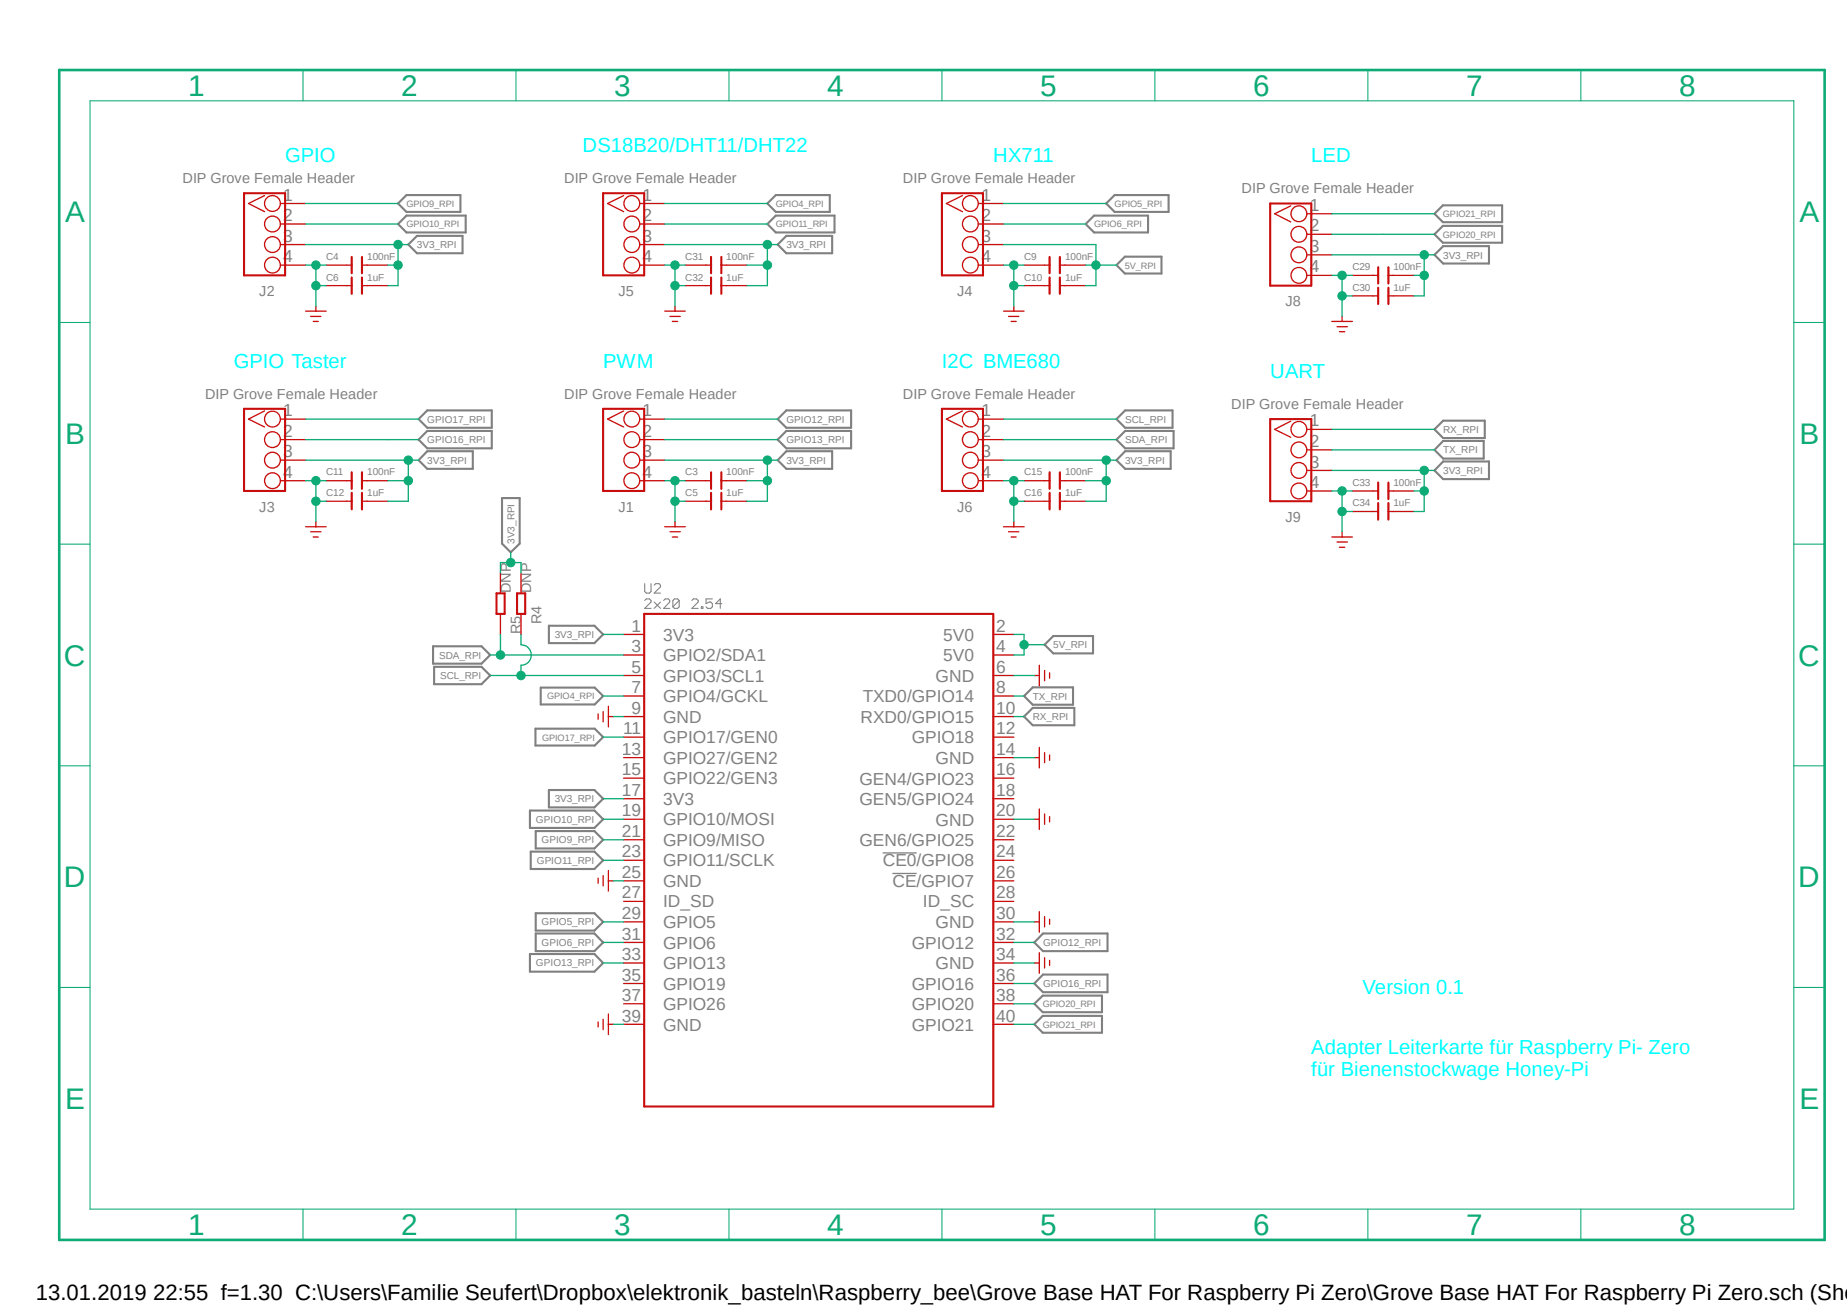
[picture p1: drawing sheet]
<svg xmlns="http://www.w3.org/2000/svg" width="297mm" height="210mm" viewBox="0 0 297 210" stroke-linecap="round" stroke-linejoin="round" font-family="sans-serif">
<path d="M9.1 10.9l284.7 189M293.8 10.9l-284.7 189" fill="none" stroke="#fff" stroke-width=".16"/>
<g fill="none" stroke="#808080" stroke-width=".17">
<path d="M103.7 96.6l.2-.3h.5l.3 .3v.2l-1 1h1M103.7 93.9v1.2l.2 .3h.5l.3-.3v-1.2M105.2 96.8l1 1M105.2 94.1l.3-.2h.5l.2 .2v.3l-1 1h1M106.2 96.8l-1 1M106.7 96.6l.3-.3h.5l.2 .3v.2l-1 1h1M109.2 96.6v1l-.2 .2h-.5l-.3-.2M109.2 96.6l-.2-.3h-.5l-.3 .3v1M109.2 96.6l-1 1M111.3 96.6l.2-.3h.5l.3 .3v.2l-1 1h1M112.8 97.6h.2v.2h-.2zM114.6 96.3h-1.1v.8l.5-.3h.3l.3 .3v.5l-.3 .2h-.5l-.3-.2"/>
<path d="M116.1 97.1h-1l.7-.8v1.5"/>
</g>
<path d="M141.9 137.2h5.5M143.5 140.5h3.9" fill="none" stroke="#808080" stroke-width=".21"/>
<g fill="none" stroke="#808080" stroke-width=".34">
<path d="M65.4 31.4h8.6v2.7h-8.6l-1.4-1.4zM65.4 34.7h9.5v2.7h-9.5l-1.4-1.4zM67.1 37.9h7.3v2.8h-7.3l-1.4-1.4zM124.8 31.4h8.6v2.7h-8.6l-1.4-1.4zM124.8 34.7h9.4v2.7h-9.4l-1.4-1.4zM126.4 37.9h7.4v2.8h-7.4l-1.3-1.4zM175.9 34.7h8.7v2.7h-8.7l-1.3-1.4zM179.2 31.4h8.7v2.7h-8.7l-1.3-1.4zM230.7 37.7l1.3-1.4h9.6v2.7h-9.6zM230.7 34.4l1.3-1.4h9.6v2.7h-9.6zM232.1 39.6h7.3v2.8h-7.3l-1.4-1.4zM179.5 42.6l1.4-1.3h5.9v2.7h-5.9z"/>
<path d="M67.3 70.7l1.4-1.4h10.4v2.8h-10.4zM67.3 67.4l1.4-1.4h10.4v2.8h-10.4zM68.7 72.6h7.3v2.8h-7.3l-1.4-1.4zM125.1 70.7l1.3-1.4h10.5v2.8h-10.5zM125.1 67.4l1.3-1.4h10.5v2.8h-10.5zM126.4 72.6h7.4v2.8h-7.4l-1.3-1.4zM179.5 70.7l1.4-1.4h7.8v2.8h-7.8zM179.5 67.4l1.4-1.4h7.7v2.8h-7.7zM180.9 72.6h7.4v2.8h-7.4l-1.4-1.4zM232.1 74.2h7.3v2.8h-7.3l-1.4-1.4zM232.1 70.9h6.5v2.8h-6.5l-1.4-1.4zM232.1 67.6h6.7v2.8h-6.7l-1.4-1.4z"/>
<path d="M80.7 80.1h2.9v7.3l-1.5 1.4-1.4-1.4zM69.6 103.9h7.8l1.4 1.4-1.4 1.4h-7.8zM69.8 107.2h7.6l1.4 1.4-1.4 1.4h-7.6zM86.1 117.2h9.5l1.4 1.3-1.4 1.4h-9.5zM87 110.6h8.6l1.4 1.3-1.4 1.4h-8.6zM88.3 100.6h7.3l1.4 1.4-1.4 1.4h-7.3zM166.1 110.5h6.5v2.8h-6.5l-1.4-1.4zM166.1 113.8h6.7v2.8h-6.7l-1.4-1.4zM169.4 102.3h6.4v2.8h-6.4l-1.4-1.4zM85.2 130.3h10.4l1.4 1.4-1.4 1.4h-10.4zM85.3 136.9h10.3l1.4 1.4-1.4 1.4h-10.3zM86.1 133.6h9.5l1.4 1.4-1.4 1.4h-9.5z"/>
<path d="M88.3 127h7.3l1.4 1.4-1.4 1.4h-7.3zM85.2 153.4h10.4l1.4 1.5-1.4 1.4h-10.4zM86.1 146.9h9.5l1.4 1.4-1.4 1.3h-9.5zM86.1 150.1h9.5l1.4 1.5-1.4 1.4h-9.5zM167.7 156.7h10.4v2.9h-10.4l-1.4-1.4zM167.7 150.1h10.4v2.9h-10.4l-1.4-1.4zM166.3 161.4l1.4-1.3h9.5v2.7h-9.5zM166.3 164.7l1.4-1.3h9.5v2.7h-9.5z"/>
</g>
<g fill="none" stroke="#c90d0c" stroke-width=".34">
<path d="M39.2 31.1h6.6v13.2h-6.6zM97 31.1h6.6v13.2h-6.6zM151.5 31.1h6.6v13.2h-6.6zM204.3 32.7h6.6v13.2h-6.6zM56.6 41.3v2.6M56.6 44.6v2.6M58.2 41.3v2.6M58.2 44.6v2.6M114.3 41.3v2.6M114.3 44.6v2.6M116 41.3v2.6M116 44.6v2.6"/>
<path d="M168.8 41.3v2.6M168.8 44.6v2.6M170.4 41.3v2.6M170.4 44.6v2.6M221.6 43v2.6M221.6 46.3v2.6M223.3 43v2.6M223.3 46.3v2.6M39.2 65.7h6.6v13.3h-6.6zM56.6 75.9v2.7M56.6 79.2v2.7M58.2 75.9v2.7"/>
<path d="M58.2 79.2v2.7M97 65.7h6.6v13.3h-6.6zM114.3 75.9v2.7M114.3 79.2v2.7M116 75.9v2.7M116 79.2v2.7M151.5 65.7h6.6v13.3h-6.6zM168.8 75.9v2.7M168.8 79.2v2.7M170.4 75.9v2.7M170.4 79.2v2.7M204.3 67.4h6.6v13.2h-6.6z"/>
<path d="M221.6 77.6v2.7M223.3 77.6v2.7M79.8 95.4h1.4v3.3h-1.4zM83.1 95.4h1.4v3.3h-1.4zM103.6 98.7h56.1v79.2h-56.1zM221.6 80.9v2.7M223.3 80.9v2.7"/>
</g>
<g fill="none" stroke="#c90d0c" stroke-width=".21">
<path d="M42.5 31.5l-2.5 1.2 2.5 1.3M45.1 32.7h4M45.1 36h4M45.1 39.3h4M100.3 31.5l-2.6 1.2 2.6 1.3M102.9 32.7h4M102.9 36h4M102.9 39.3h4M154.8 31.5l-2.6 1.2 2.6 1.3M157.4 32.7h4M157.4 36h4M157.4 39.3h4"/>
<path d="M207.6 33.1l-2.6 1.3 2.6 1.3M210.1 34.4h4.1M210.1 37.7h4.1M45.1 42.6h4M49.1 50h3.4M50 50.9h1.6M50.4 51.7h.8M50.8 49.2v.8M52.5 42.6h4.1M52.5 45.9h4.1M58.2 42.6h4.2M58.2 45.9h4.2"/>
<path d="M102.9 42.6h4M106.9 50h3.3M107.7 50.9h1.7M108.1 51.7h.9M108.5 49.2v.8M110.2 42.6h4.1M110.2 45.9h4.1M116 42.6h4.1M116 45.9h4.1M157.4 42.6h4M161.4 50h3.3M162.2 50.9h1.6"/>
<path d="M162.6 51.7h.8M163 49.2v.8M164.7 42.6h4.1M164.7 45.9h4.1M170.4 42.6h4.2M170.4 45.9h4.2M210.1 44.3h4.1M210.1 41h4.1M214.2 51.7h3.3M215 52.5h1.7M215.4 53.3h.8M215.8 50.9v.8"/>
<path d="M217.5 44.3h4.1M217.5 47.6h4.1M223.3 44.3h4.1M223.3 47.6h4.1M42.5 66.1l-2.5 1.3 2.5 1.3M45.1 77.3h4M45.1 67.4h4M45.1 70.7h4M45.1 74h4M52.5 77.3h4.1M58.2 77.3h4.2M100.3 66.1l-2.6 1.3 2.6 1.3"/>
<path d="M102.9 77.3h4M102.9 67.4h4M102.9 70.7h4M102.9 74h4M110.2 77.3h4.1M116 77.3h4.1M154.8 66.1l-2.6 1.3 2.6 1.3M157.4 77.3h4M157.4 67.4h4M157.4 70.7h4M157.4 74h4M164.7 77.3h4.1"/>
<path d="M170.4 77.3h4.2M207.6 67.7l-2.6 1.3 2.6 1.3M210.1 79h4.1M210.1 69h4.1M210.1 72.3h4.1M210.1 75.6h4.1M217.5 79h4.1M223.3 79h4.1M49.1 84.7h3.4M50 85.5h1.6M50.4 86.4h.8M50.8 83.9v.8"/>
<path d="M52.5 80.6h4.1M58.2 80.6h4.2M80.5 92.1v3.3M80.5 98.7v3.3M83.8 92.1v3.3M83.8 98.7v3.3M106.9 84.7h3.3M107.7 85.5h1.7M108.1 86.4h.9M108.5 83.9v.8M110.2 80.6h4.1M116 80.6h4.1"/>
<path d="M161.4 84.7h3.3M162.2 85.5h1.6M162.6 86.4h.8M163 83.9v.8M164.7 80.6h4.1M170.4 80.6h4.2M214.2 86.4h3.3M215 87.2h1.7M215.4 88h.8M215.8 85.5v.9M217.5 82.3h4.1M223.3 82.3h4.1"/>
<path d="M96.2 114.8v.9M97 114.4v1.7M97.8 115.2h.8M97.8 113.6v3.3M100.3 102h3.3M100.3 105.3h3.3M100.3 115.2h3.3M100.3 108.6h3.3M100.3 111.9h3.3M100.3 118.5h3.3M159.7 102h3.3M159.7 105.3h3.3"/>
<path d="M159.7 115.2h3.3M159.7 108.6h3.3M159.7 111.9h3.3M159.7 118.5h3.3M166.3 108.6h.8M167.1 107v3.3M168 107.8v1.7M168.8 108.2v.9M97.8 140v3.3M100.3 138.3h3.3M100.3 128.4h3.3M100.3 135h3.3"/>
<path d="M100.3 125.1h3.3M100.3 121.8h3.3M100.3 131.7h3.3M159.7 138.3h3.3M159.7 128.4h3.3M159.7 135h3.3M159.7 125.1h3.3M159.7 121.8h3.3M159.7 131.7h3.3M166.3 121.8h.8M166.3 131.7h.8M167.1 120.2v3.3"/>
<path d="M167.1 130.1v3.3M168 121v1.6M168 130.9v1.6M168.8 121.4v.9M168.8 131.3v.9M96.2 141.2v.8M97 140.8v1.7M97.8 141.6h.8M100.3 141.6h3.3M100.3 148.3h3.3M100.3 154.9h3.3M100.3 151.6h3.3"/>
<path d="M100.3 158.2h3.3M100.3 144.9h3.3M159.7 141.6h3.3M159.7 148.3h3.3M159.7 154.9h3.3M159.7 151.6h3.3M159.7 158.2h3.3M159.7 144.9h3.3M166.3 148.3h.8M166.3 154.9h.8M167.1 146.6v3.3M167.1 153.2v3.3"/>
<path d="M168 147.4v1.7M168 154v1.7M168.8 147.8v.8M168.8 154.4v.8M96.2 164.3v.8M97 163.9v1.7M97.8 164.7h.8M97.8 163.1v3.3M100.3 164.7h3.3M100.3 161.4h3.3M159.7 164.7h3.3M159.7 161.4h3.3"/>
<circle cx="43.8" cy="32.7" r="1.27"/>
<circle cx="43.8" cy="36" r="1.27"/>
<circle cx="43.8" cy="39.3" r="1.27"/>
<circle cx="101.6" cy="36" r="1.27"/>
<circle cx="101.6" cy="39.3" r="1.27"/>
<circle cx="101.6" cy="32.7" r="1.27"/>
<circle cx="156" cy="39.3" r="1.27"/>
<circle cx="156" cy="36" r="1.27"/>
<circle cx="156" cy="32.7" r="1.27"/>
<circle cx="208.9" cy="34.4" r="1.27"/>
<circle cx="208.9" cy="37.7" r="1.27"/>
<circle cx="43.8" cy="42.6" r="1.27"/>
<circle cx="101.6" cy="42.6" r="1.27"/>
<circle cx="156" cy="42.6" r="1.27"/>
<circle cx="208.9" cy="41" r="1.27"/>
<circle cx="208.9" cy="44.3" r="1.27"/>
<circle cx="43.8" cy="70.7" r="1.27"/>
<circle cx="43.8" cy="67.4" r="1.27"/>
<circle cx="43.8" cy="74" r="1.27"/>
<circle cx="43.8" cy="77.3" r="1.27"/>
<circle cx="101.6" cy="67.4" r="1.27"/>
<circle cx="101.6" cy="74" r="1.27"/>
<circle cx="101.6" cy="70.7" r="1.27"/>
<circle cx="101.6" cy="77.3" r="1.27"/>
<circle cx="156" cy="74" r="1.27"/>
<circle cx="156" cy="67.4" r="1.27"/>
<circle cx="156" cy="70.7" r="1.27"/>
<circle cx="156" cy="77.3" r="1.27"/>
<circle cx="208.9" cy="78.9" r="1.27"/>
<circle cx="208.9" cy="72.3" r="1.27"/>
<circle cx="208.9" cy="75.6" r="1.27"/>
<circle cx="208.9" cy="69" r="1.27"/>
</g>
<path d="M9.5 11.3h283.9v188.1h-283.9z" fill="none" stroke="#0dab76" stroke-width=".42"/>
<g fill="none" stroke="#0dab76" stroke-width=".17">
<path d="M14.5 16.2h274v178.2h-274zM48.7 11.3v4.9M83 11.3v4.9M117.2 11.3v4.9M151.5 11.3v4.9M185.7 11.3v4.9M220 11.3v4.9M254.2 11.3v4.9M9.5 51.9h5M288.5 51.9h4.9M9.5 87.5h5M288.5 87.5h4.9"/>
<path d="M9.5 123.1h5M288.5 123.1h4.9M9.5 158.8h5M288.5 158.8h4.9M48.7 194.4v5M83 194.4v5M117.2 194.4v5M151.5 194.4v5M185.7 194.4v5M220 194.4v5M254.2 194.4v5"/>
</g>
<path d="M49.1 42.6h3.4M50.8 42.6v6.6M98.6 115.2h1.7M163 108.6h3.3M163 131.7h3.3M163 121.8h3.3M98.6 141.6h1.7M163 154.9h3.3M163 148.3h3.3M98.6 164.7h1.7" fill="none" stroke="#0dab76" stroke-width=".21"/>
<circle cx="50.8" cy="42.6" r=".68" fill="#0dab76"/>
<circle cx="50.8" cy="42.6" r=".68" fill="none" stroke="#0dab76" stroke-width=".16"/>
<path d="M50.8 45.9h1.7" fill="none" stroke="#0dab76" stroke-width=".21"/>
<circle cx="50.8" cy="45.9" r=".68" fill="#0dab76"/>
<circle cx="50.8" cy="45.9" r=".68" fill="none" stroke="#0dab76" stroke-width=".16"/>
<path d="M108.5 42.6v6.6M108.5 45.9h1.7" fill="none" stroke="#0dab76" stroke-width=".21"/>
<circle cx="108.5" cy="45.9" r=".68" fill="#0dab76"/>
<circle cx="108.5" cy="45.9" r=".68" fill="none" stroke="#0dab76" stroke-width=".16"/>
<path d="M106.9 42.6h3.3" fill="none" stroke="#0dab76" stroke-width=".21"/>
<circle cx="108.5" cy="42.6" r=".68" fill="#0dab76"/>
<circle cx="108.5" cy="42.6" r=".68" fill="none" stroke="#0dab76" stroke-width=".16"/>
<path d="M161.4 42.6h3.3" fill="none" stroke="#0dab76" stroke-width=".21"/>
<circle cx="163" cy="42.6" r=".68" fill="#0dab76"/>
<circle cx="163" cy="42.6" r=".68" fill="none" stroke="#0dab76" stroke-width=".16"/>
<path d="M163 42.6v3.3h1.7" fill="none" stroke="#0dab76" stroke-width=".21"/>
<circle cx="163" cy="45.9" r=".68" fill="#0dab76"/>
<circle cx="163" cy="45.9" r=".68" fill="none" stroke="#0dab76" stroke-width=".16"/>
<path d="M163 45.9v3.3M215.8 44.3v6.6M215.8 47.6h1.7" fill="none" stroke="#0dab76" stroke-width=".21"/>
<circle cx="215.8" cy="47.6" r=".68" fill="#0dab76"/>
<circle cx="215.8" cy="47.6" r=".68" fill="none" stroke="#0dab76" stroke-width=".16"/>
<path d="M214.2 44.3h3.3" fill="none" stroke="#0dab76" stroke-width=".21"/>
<circle cx="215.8" cy="44.3" r=".68" fill="#0dab76"/>
<circle cx="215.8" cy="44.3" r=".68" fill="none" stroke="#0dab76" stroke-width=".16"/>
<path d="M217.5 79h-1.7v6.5M215.8 82.3h1.7" fill="none" stroke="#0dab76" stroke-width=".21"/>
<circle cx="215.8" cy="82.3" r=".68" fill="#0dab76"/>
<circle cx="215.8" cy="82.3" r=".68" fill="none" stroke="#0dab76" stroke-width=".16"/>
<path d="M214.2 79h1.6" fill="none" stroke="#0dab76" stroke-width=".21"/>
<circle cx="215.8" cy="79" r=".68" fill="#0dab76"/>
<circle cx="215.8" cy="79" r=".68" fill="none" stroke="#0dab76" stroke-width=".16"/>
<path d="M161.4 77.3h3.3M163 77.3v6.6" fill="none" stroke="#0dab76" stroke-width=".21"/>
<circle cx="163" cy="77.3" r=".68" fill="#0dab76"/>
<circle cx="163" cy="77.3" r=".68" fill="none" stroke="#0dab76" stroke-width=".16"/>
<path d="M163 80.6h1.7" fill="none" stroke="#0dab76" stroke-width=".21"/>
<circle cx="163" cy="80.6" r=".68" fill="#0dab76"/>
<circle cx="163" cy="80.6" r=".68" fill="none" stroke="#0dab76" stroke-width=".16"/>
<path d="M106.9 77.3h3.3M108.5 77.3v6.6" fill="none" stroke="#0dab76" stroke-width=".21"/>
<circle cx="108.5" cy="77.3" r=".68" fill="#0dab76"/>
<circle cx="108.5" cy="77.3" r=".68" fill="none" stroke="#0dab76" stroke-width=".16"/>
<path d="M108.5 80.6h1.7" fill="none" stroke="#0dab76" stroke-width=".21"/>
<circle cx="108.5" cy="80.6" r=".68" fill="#0dab76"/>
<circle cx="108.5" cy="80.6" r=".68" fill="none" stroke="#0dab76" stroke-width=".16"/>
<path d="M49.1 77.3h3.4M50.8 77.3v6.6" fill="none" stroke="#0dab76" stroke-width=".21"/>
<circle cx="50.8" cy="77.3" r=".68" fill="#0dab76"/>
<circle cx="50.8" cy="77.3" r=".68" fill="none" stroke="#0dab76" stroke-width=".16"/>
<path d="M50.8 80.6h1.7" fill="none" stroke="#0dab76" stroke-width=".21"/>
<circle cx="50.8" cy="80.6" r=".68" fill="#0dab76"/>
<circle cx="50.8" cy="80.6" r=".68" fill="none" stroke="#0dab76" stroke-width=".16"/>
<path d="M78.8 105.3h21.5M80.5 102v3.3" fill="none" stroke="#0dab76" stroke-width=".21"/>
<circle cx="80.5" cy="105.3" r=".68" fill="#0dab76"/>
<circle cx="80.5" cy="105.3" r=".68" fill="none" stroke="#0dab76" stroke-width=".16"/>
<path d="M161.4 70.7h18.1M78.8 108.6h21.5M83.8 102v1.7a1.65 1.65 0 0 1 1.6 1.6 1.65 1.65 0 0 1-1.6 1.7v1.6" fill="none" stroke="#0dab76" stroke-width=".21"/>
<circle cx="83.8" cy="108.6" r=".68" fill="#0dab76"/>
<circle cx="83.8" cy="108.6" r=".68" fill="none" stroke="#0dab76" stroke-width=".16"/>
<path d="M161.4 67.4h18.1M80.5 92.1v-1.6h3.3v1.6M82.1 88.8v1.7M97 102h3.3M97 128.4h3.3" fill="none" stroke="#0dab76" stroke-width=".21"/>
<circle cx="82.1" cy="90.5" r=".68" fill="#0dab76"/>
<circle cx="82.1" cy="90.5" r=".68" fill="none" stroke="#0dab76" stroke-width=".16"/>
<path d="M49.1 74h18.2M65.7 74v3.3h-3.3" fill="none" stroke="#0dab76" stroke-width=".21"/>
<circle cx="65.7" cy="74" r=".68" fill="#0dab76"/>
<circle cx="65.7" cy="74" r=".68" fill="none" stroke="#0dab76" stroke-width=".16"/>
<path d="M65.7 77.3v3.3h-3.3" fill="none" stroke="#0dab76" stroke-width=".21"/>
<circle cx="65.7" cy="77.3" r=".68" fill="#0dab76"/>
<circle cx="65.7" cy="77.3" r=".68" fill="none" stroke="#0dab76" stroke-width=".16"/>
<path d="M106.9 74h18.2M123.4 74v3.3h-3.3" fill="none" stroke="#0dab76" stroke-width=".21"/>
<circle cx="123.4" cy="74" r=".68" fill="#0dab76"/>
<circle cx="123.4" cy="74" r=".68" fill="none" stroke="#0dab76" stroke-width=".16"/>
<path d="M123.4 77.3v3.3h-3.3" fill="none" stroke="#0dab76" stroke-width=".21"/>
<circle cx="123.4" cy="77.3" r=".68" fill="#0dab76"/>
<circle cx="123.4" cy="77.3" r=".68" fill="none" stroke="#0dab76" stroke-width=".16"/>
<path d="M161.4 74h18.1M174.6 77.3h3.3" fill="none" stroke="#0dab76" stroke-width=".21"/>
<circle cx="177.9" cy="77.3" r=".68" fill="#0dab76"/>
<circle cx="177.9" cy="77.3" r=".68" fill="none" stroke="#0dab76" stroke-width=".16"/>
<path d="M177.9 74v6.6h-3.3" fill="none" stroke="#0dab76" stroke-width=".21"/>
<circle cx="177.9" cy="74" r=".68" fill="#0dab76"/>
<circle cx="177.9" cy="74" r=".68" fill="none" stroke="#0dab76" stroke-width=".16"/>
<path d="M214.2 75.6h14.8v6.7h-1.6M227.4 79h1.6" fill="none" stroke="#0dab76" stroke-width=".21"/>
<circle cx="229" cy="79" r=".68" fill="#0dab76"/>
<circle cx="229" cy="79" r=".68" fill="none" stroke="#0dab76" stroke-width=".16"/>
<path d="M229 75.6h1.7" fill="none" stroke="#0dab76" stroke-width=".21"/>
<circle cx="229" cy="75.6" r=".68" fill="#0dab76"/>
<circle cx="229" cy="75.6" r=".68" fill="none" stroke="#0dab76" stroke-width=".16"/>
<path d="M214.2 41h14.8v6.6h-1.6M227.4 44.3h1.6" fill="none" stroke="#0dab76" stroke-width=".21"/>
<circle cx="229" cy="44.3" r=".68" fill="#0dab76"/>
<circle cx="229" cy="44.3" r=".68" fill="none" stroke="#0dab76" stroke-width=".16"/>
<path d="M229 41h1.7" fill="none" stroke="#0dab76" stroke-width=".21"/>
<circle cx="229" cy="41" r=".68" fill="#0dab76"/>
<circle cx="229" cy="41" r=".68" fill="none" stroke="#0dab76" stroke-width=".16"/>
<path d="M106.9 39.3h16.5v6.6h-3.3M120.1 42.6h3.3" fill="none" stroke="#0dab76" stroke-width=".21"/>
<circle cx="123.4" cy="42.6" r=".68" fill="#0dab76"/>
<circle cx="123.4" cy="42.6" r=".68" fill="none" stroke="#0dab76" stroke-width=".16"/>
<path d="M123.4 39.3h1.7" fill="none" stroke="#0dab76" stroke-width=".21"/>
<circle cx="123.4" cy="39.3" r=".68" fill="#0dab76"/>
<circle cx="123.4" cy="39.3" r=".68" fill="none" stroke="#0dab76" stroke-width=".16"/>
<path d="M49.1 39.3h16.6M64 39.3v3.3h-1.6" fill="none" stroke="#0dab76" stroke-width=".21"/>
<circle cx="64" cy="39.3" r=".68" fill="#0dab76"/>
<circle cx="64" cy="39.3" r=".68" fill="none" stroke="#0dab76" stroke-width=".16"/>
<path d="M64 42.6v3.3h-1.6" fill="none" stroke="#0dab76" stroke-width=".21"/>
<circle cx="64" cy="42.6" r=".68" fill="#0dab76"/>
<circle cx="64" cy="42.6" r=".68" fill="none" stroke="#0dab76" stroke-width=".16"/>
<path d="M163 102h1.7v3.3h-1.7M164.7 103.7h3.3" fill="none" stroke="#0dab76" stroke-width=".21"/>
<circle cx="164.7" cy="103.7" r=".68" fill="#0dab76"/>
<circle cx="164.7" cy="103.7" r=".68" fill="none" stroke="#0dab76" stroke-width=".16"/>
<path d="M161.4 39.3h14.8v3.3M174.6 42.6h4.9" fill="none" stroke="#0dab76" stroke-width=".21"/>
<circle cx="176.2" cy="42.6" r=".68" fill="#0dab76"/>
<circle cx="176.2" cy="42.6" r=".68" fill="none" stroke="#0dab76" stroke-width=".16"/>
<g fill="none" stroke="#0dab76" stroke-width=".21">
<path d="M49.1 32.7h14.9M49.1 36h14.9M106.9 32.7h16.5M106.9 36h16.5M161.4 32.7h16.5M161.4 36h13.2M214.2 37.7h16.5M214.2 34.4h16.5M176.2 42.6v3.3h-1.6M49.1 70.7h18.2M49.1 67.4h18.2M106.9 70.7h18.2"/>
<path d="M106.9 67.4h18.2M214.2 72.3h16.5M214.2 69h16.5M97 111.9h3.3M97 118.5h3.3M163 111.9h1.7M163 115.2h1.7M97 138.3h3.3M97 135h3.3M97 131.7h3.3M97 148.3h3.3M97 151.6h3.3"/>
<path d="M97 154.9h3.3M163 158.2h3.3M163 151.6h3.3M163 161.4h3.3M163 164.7h3.3"/>
</g>
<g font-size="4.8" fill="#0dab76">
<text x="30.3" y="15.5">1</text>
<text x="64.5" y="15.5">2</text>
<text x="98.8" y="15.5">3</text>
<text x="133" y="15.5">4</text>
<text x="167.3" y="15.5">5</text>
<text x="201.5" y="15.5">6</text>
<text x="235.8" y="15.5">7</text>
<text x="270" y="15.5">8</text>
<text x="10.5" y="35.7">A</text>
<text x="289.3" y="35.7">A</text>
<text x="10.5" y="71.4">B</text>
<text x="289.3" y="71.4">B</text>
<text x="10.3" y="107">C</text>
<text x="289.2" y="107">C</text>
<text x="10.3" y="142.7">D</text>
<text x="289.2" y="142.7">D</text>
<text x="10.5" y="178.3">E</text>
<text x="289.3" y="178.3">E</text>
<text x="30.3" y="198.6">1</text>
<text x="64.5" y="198.6">2</text>
<text x="98.8" y="198.6">3</text>
<text x="133" y="198.6">4</text>
<text x="167.3" y="198.6">5</text>
<text x="201.5" y="198.6">6</text>
<text x="235.8" y="198.6">7</text>
<text x="270" y="198.6">8</text>
</g>
<text font-size="3.6" x="5.8" y="209">13.01.2019 22:55 f=1.30 C:\Users\Familie Seufert\Dropbox\elektronik_basteln\Raspberry_bee\Grove Base HAT For Raspberry Pi Zero\Grove Base HAT For Raspberry Pi Zero.sch (She</text>
<g font-size="3.3" fill="#0ff">
<text x="45.8" y="26.1">GPIO</text>
<text x="93.7" y="24.5">DS18B20/DHT11/DHT22</text>
<text x="159.7" y="26.1">HX711</text>
<text x="210.9" y="26.1">LED</text>
<text x="37.6" y="59.1">GPIO Taster</text>
<text x="97" y="59.1">PWM</text>
<text x="151.5" y="59.1">I2C BME680</text>
<text x="204.3" y="60.8">UART</text>
<text x="219.1" y="159.8">Version 0.1</text>
<text x="210.9" y="169.5">Adapter Leiterkarte für Raspberry Pi- Zero</text>
<text x="210.9" y="173">für Bienenstockwage Honey-Pi</text>
</g>
<g font-size="2.8" fill="#808080">
<text x="45.6" y="32.3">1</text>
<text x="45.6" y="35.6">2</text>
<text x="103.3" y="32.3">1</text>
<text x="103.3" y="35.6">2</text>
<text x="157.8" y="32.3">1</text>
<text x="157.8" y="35.6">2</text>
<text x="210.6" y="33.9">1</text>
<text x="45.6" y="38.9">3</text>
<text x="103.3" y="38.9">3</text>
<text x="157.8" y="38.9">3</text>
<text x="210.6" y="37.2">2</text>
<text x="210.6" y="40.5">3</text>
<text x="45.6" y="42.2">4</text>
<text x="103.3" y="42.2">4</text>
<text x="157.8" y="42.2">4</text>
<text x="210.6" y="43.8">4</text>
<text x="45.6" y="66.9">1</text>
<text x="45.6" y="70.2">2</text>
<text x="103.3" y="66.9">1</text>
<text x="103.3" y="70.2">2</text>
<text x="157.8" y="66.9">1</text>
<text x="157.8" y="70.2">2</text>
<text x="210.6" y="68.6">1</text>
<text x="210.6" y="71.9">2</text>
<text x="45.6" y="73.5">3</text>
<text x="45.6" y="76.8">4</text>
<text x="103.3" y="73.5">3</text>
<text x="103.3" y="76.8">4</text>
<text x="157.8" y="73.5">3</text>
<text x="157.8" y="76.8">4</text>
<text x="210.6" y="75.2">3</text>
<text x="210.6" y="78.5">4</text>
<text x="101.6" y="101.6">1</text>
<text x="160.2" y="101.6">2</text>
<text x="101.6" y="104.9">3</text>
<text x="106.6" y="103">3V3</text>
<text x="106.6" y="106.3">GPIO2/SDA1</text>
<text x="151.7" y="103">5V0</text>
<text x="151.7" y="106.3">5V0</text>
<text x="160.2" y="104.9">4</text>
<text x="101.6" y="108.2">5</text>
<text x="101.6" y="111.5">7</text>
<text x="106.6" y="109.6">GPIO3/SCL1</text>
<text x="106.6" y="112.9">GPIO4/GCKL</text>
<text x="138.7" y="112.9">TXD0/GPIO14</text>
<text x="150.5" y="109.6">GND</text>
<text x="160.2" y="108.2">6</text>
<text x="160.2" y="111.5">8</text>
<text x="100.2" y="118.1">11</text>
<text x="101.6" y="114.8">9</text>
<text x="106.6" y="116.2">GND</text>
<text x="106.6" y="119.5">GPIO17/GEN0</text>
<text x="138.4" y="116.2">RXD0/GPIO15</text>
<text x="146.6" y="119.6">GPIO18</text>
<text x="160.2" y="118.1">12</text>
<text x="160.2" y="114.8">10</text>
<text x="100" y="124.7">15</text>
<text x="100" y="121.4">13</text>
<text x="106.6" y="122.8">GPIO27/GEN2</text>
<text x="150.5" y="122.9">GND</text>
<text x="160.2" y="124.7">16</text>
<text x="160.2" y="121.4">14</text>
<text x="100" y="128">17</text>
<text x="100" y="131.3">19</text>
<text x="106.6" y="129.4">3V3</text>
<text x="106.6" y="126.1">GPIO22/GEN3</text>
<text x="138.2" y="126.2">GEN4/GPIO23</text>
<text x="138.2" y="129.5">GEN5/GPIO24</text>
<text x="160.2" y="128">18</text>
<text x="160.2" y="131.3">20</text>
<text x="100" y="134.6">21</text>
<text x="100" y="137.9">23</text>
<text x="106.6" y="136">GPIO9/MISO</text>
<text x="106.6" y="132.7">GPIO10/MOSI</text>
<text x="138.2" y="136">GEN6/GPIO25</text>
<text x="150.5" y="132.8">GND</text>
<text x="160.2" y="137.9">24</text>
<text x="160.2" y="134.6">22</text>
<text x="100" y="141.2">25</text>
<text x="106.6" y="142.6">GND</text>
<text x="106.6" y="139.3">GPIO11/SCLK</text>
<text x="141.9" y="139.3">CE0/GPIO8</text>
<text x="143.5" y="142.6">CE/GPIO7</text>
<text x="160.2" y="141.2">26</text>
<text x="100" y="147.8">29</text>
<text x="100" y="144.5">27</text>
<text x="106.6" y="149.2">GPIO5</text>
<text x="106.6" y="145.9">ID_SD</text>
<text x="148.4" y="145.9">ID_SC</text>
<text x="150.5" y="149.2">GND</text>
<text x="160.2" y="147.8">30</text>
<text x="160.2" y="144.5">28</text>
<text x="100" y="151.1">31</text>
<text x="100" y="154.4">33</text>
<text x="106.6" y="152.5">GPIO6</text>
<text x="106.6" y="155.8">GPIO13</text>
<text x="146.6" y="152.5">GPIO12</text>
<text x="150.5" y="155.8">GND</text>
<text x="160.2" y="154.4">34</text>
<text x="160.2" y="151.1">32</text>
<text x="100" y="157.7">35</text>
<text x="100" y="161">37</text>
<text x="106.6" y="159.1">GPIO19</text>
<text x="146.6" y="159.1">GPIO16</text>
<text x="160.2" y="157.7">36</text>
<text x="160.2" y="161">38</text>
<text x="100" y="164.3">39</text>
<text x="106.6" y="165.7">GND</text>
<text x="106.6" y="162.4">GPIO26</text>
<text x="146.6" y="162.4">GPIO20</text>
<text x="146.6" y="165.7">GPIO21</text>
<text x="160.2" y="164.3">40</text>
</g>
<g font-size="2.3" fill="#808080">
<text x="29.3" y="29.4">DIP Grove Female Header</text>
<text x="90.7" y="29.4">DIP Grove Female Header</text>
<text x="145.2" y="29.4">DIP Grove Female Header</text>
<text x="199.6" y="31.1">DIP Grove Female Header</text>
<text x="41.7" y="47.6">J2</text>
<text x="99.4" y="47.6">J5</text>
<text x="153.9" y="47.6">J4</text>
<text x="206.7" y="49.2">J8</text>
<text x="33" y="64.1">DIP Grove Female Header</text>
<text x="90.7" y="64.1">DIP Grove Female Header</text>
<text x="145.2" y="64.1">DIP Grove Female Header</text>
<text x="198" y="65.7">DIP Grove Female Header</text>
<text x="41.7" y="82.3">J3</text>
<text x="99.4" y="82.3">J1</text>
<text x="153.9" y="82.3">J6</text>
<text x="206.7" y="83.9">J9</text>
<text x="82.1" y="95.4" transform="rotate(-90 82.1 95.4)">DNP</text>
<text x="85.4" y="95.4" transform="rotate(-90 85.4 95.4)">DNP</text>
<text x="87.1" y="100.4" transform="rotate(-90 87.1 100.4)">R4</text>
<text x="83.8" y="102" transform="rotate(-90 83.8 102)">R5</text>
</g>
<g font-size="1.6" fill="#808080">
<text x="52.5" y="41.8">C4</text>
<text x="59.1" y="41.8">100nF</text>
<text x="67.1" y="39.9">3V3_RPI</text>
<text x="110.2" y="41.8">C31</text>
<text x="116.8" y="41.8">100nF</text>
<text x="126.4" y="39.9">3V3_RPI</text>
<text x="164.7" y="41.8">C9</text>
<text x="171.3" y="41.8">100nF</text>
<text x="232.1" y="41.6">3V3_RPI</text>
<text x="52.5" y="45.1">C6</text>
<text x="59.1" y="45.1">1uF</text>
<text x="110.2" y="45.1">C32</text>
<text x="116.8" y="45.1">1uF</text>
<text x="164.7" y="45.1">C10</text>
<text x="171.3" y="45.1">1uF</text>
<text x="217.5" y="43.5">C29</text>
<text x="217.5" y="46.7">C30</text>
<text x="224.1" y="43.5">100nF</text>
<text x="224.1" y="46.7">1uF</text>
<text x="68.7" y="71.2">GPIO16_RPI</text>
<text x="68.7" y="67.9">GPIO17_RPI</text>
<text x="126.4" y="67.9">GPIO12_RPI</text>
<text x="126.4" y="71.2">GPIO13_RPI</text>
<text x="180.9" y="71.2">SDA_RPI</text>
<text x="180.9" y="67.9">SCL_RPI</text>
<text x="232.1" y="69.6">RX_RPI</text>
<text x="52.5" y="76.5">C11</text>
<text x="59.1" y="76.5">100nF</text>
<text x="68.7" y="74.5">3V3_RPI</text>
<text x="110.2" y="76.5">C3</text>
<text x="116.8" y="76.5">100nF</text>
<text x="126.4" y="74.5">3V3_RPI</text>
<text x="164.7" y="76.5">C15</text>
<text x="171.3" y="76.5">100nF</text>
<text x="180.9" y="74.5">3V3_RPI</text>
<text x="232.1" y="76.2">3V3_RPI</text>
<text x="232.1" y="72.9">TX_RPI</text>
<text x="52.5" y="79.8">C12</text>
<text x="59.1" y="79.8">1uF</text>
<text x="110.2" y="79.8">C5</text>
<text x="116.8" y="79.8">1uF</text>
<text x="164.7" y="79.8">C16</text>
<text x="171.3" y="79.8">1uF</text>
<text x="217.5" y="78.1">C33</text>
<text x="217.5" y="81.4">C34</text>
<text x="224.1" y="78.1">100nF</text>
<text x="224.1" y="81.4">1uF</text>
<text x="82.7" y="87.4" transform="rotate(-90 82.7 87.4)">3V3_RPI</text>
<text x="70.6" y="105.9">SDA_RPI</text>
<text x="89.2" y="102.6">3V3_RPI</text>
<text x="169.4" y="104.3">5V_RPI</text>
<text x="70.8" y="109.2">SCL_RPI</text>
<text x="166.1" y="112.5">TX_RPI</text>
<text x="166.1" y="115.8">RX_RPI</text>
<text x="89.2" y="129">3V3_RPI</text>
<text x="86.2" y="132.3">GPIO10_RPI</text>
<text x="87.1" y="135.6">GPIO9_RPI</text>
<text x="86.3" y="138.9">GPIO11_RPI</text>
<text x="87.1" y="148.8">GPIO5_RPI</text>
<text x="86.2" y="155.4">GPIO13_RPI</text>
<text x="87.1" y="152.1">GPIO6_RPI</text>
<text x="167.7" y="152.1">GPIO12_RPI</text>
<text x="167.7" y="158.7">GPIO16_RPI</text>
</g>
<g font-size="1.5" fill="#808080">
<text x="65.4" y="33.3">GPIO9_RPI</text>
<text x="124.8" y="33.3">GPIO4_RPI</text>
<text x="179.2" y="33.3">GPIO5_RPI</text>
<text x="232" y="34.9">GPIO21_RPI</text>
<text x="65.4" y="36.6">GPIO10_RPI</text>
<text x="124.8" y="36.6">GPIO11_RPI</text>
<text x="175.9" y="36.6">GPIO6_RPI</text>
<text x="232" y="38.2">GPIO20_RPI</text>
<text x="180.9" y="43.2">5V_RPI</text>
<text x="88" y="112.5">GPIO4_RPI</text>
<text x="87.2" y="119.1">GPIO17_RPI</text>
<text x="167.7" y="162">GPIO20_RPI</text>
<text x="167.7" y="165.3">GPIO21_RPI</text>
</g>
</svg>
